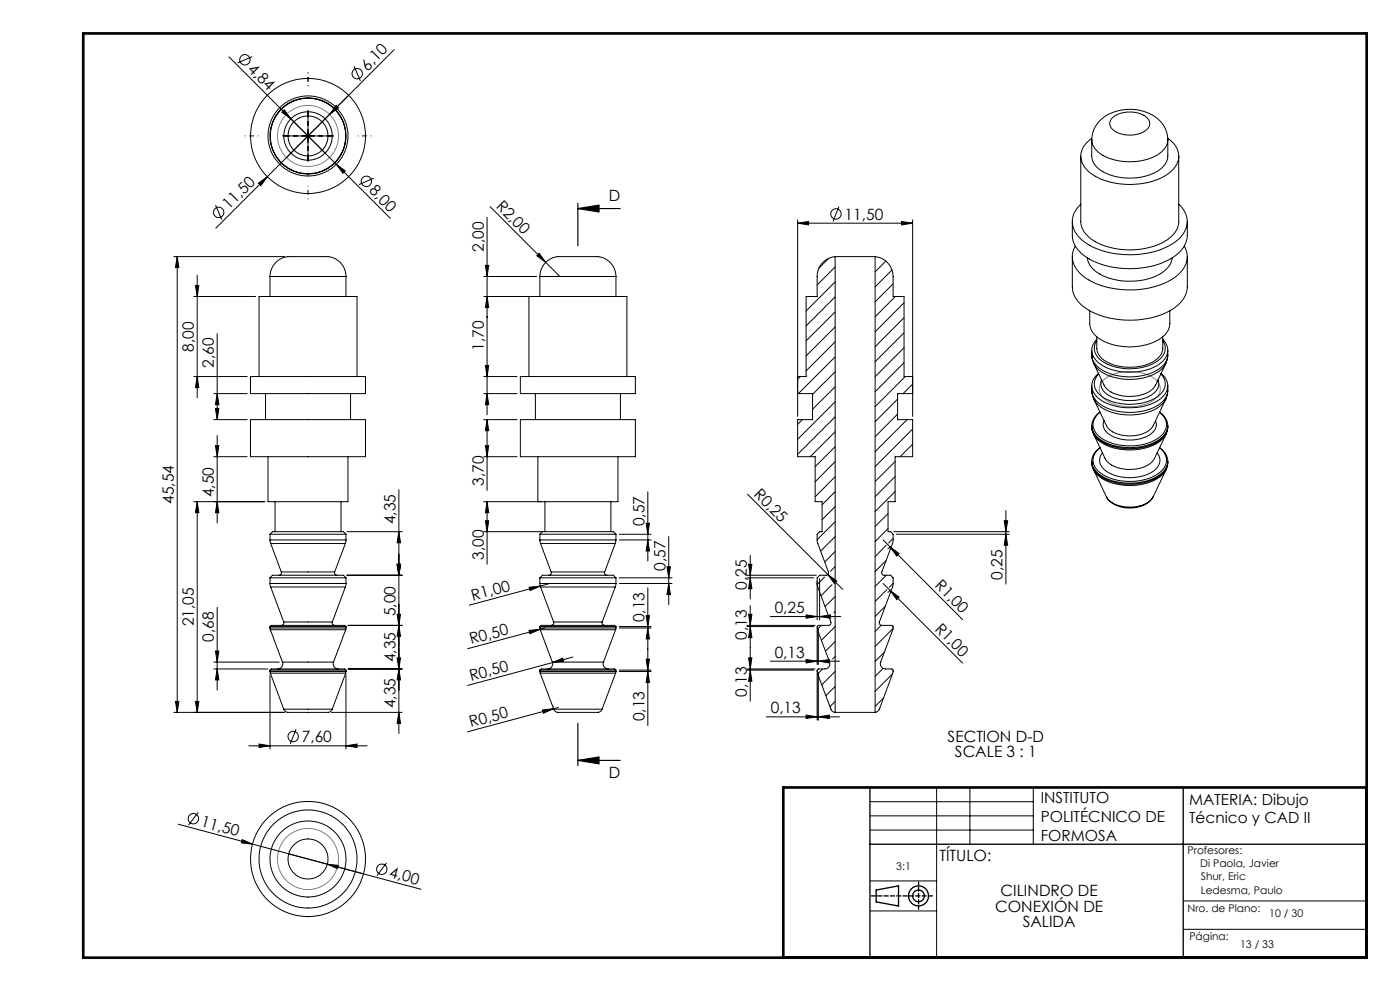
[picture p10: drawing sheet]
<svg xmlns="http://www.w3.org/2000/svg" width="420mm" height="297mm" viewBox="0 0 420 297" stroke-linecap="round" stroke-linejoin="round" font-family="sans-serif">
<g fill="none" stroke="#000" stroke-width=".3">
<path d="M68.7 17l18.6 18.6M75.7 17l-4.4 1.9M106.2 19.9l1.9 4.4M118.3 14.9l-32.4 32.3M83.9 32.3l33.2 33.1M84.6 33.7l.7-.8 2 2.7zM92.4 33.3v15M100.9 31.6l.7 .7-2.7 2zM104.6 28.5l-24.4 24.4M333.7 35.3a8.7 8.7 0 0 1 10.4 0 2.48 2.48 0 0 1-.9 4.2 8.6 8.6 0 0 1-9.8-1.2l-.5-1.3 .2-.9zM77.5 54.9l2.7-2-2 2.7zM80.2 52.9l-15.5 15.5"/>
<path d="M84.9 40.7h15M100.9 49.2l2.7 2-.7 .7zM112.1 53.4l-4.4 1.9M324.2 46.8v19.6a7.1 7.1 0 0 0 4.3 6 22.6 22.6 0 0 0 21.7-.5 6.9 6.9 0 0 0 3.4-5.5v-19.6M327.5 41.4a5.9 5.9 0 0 0-2.3 8.5 15.6 15.6 0 0 0 11.9 5.3 19.5 19.5 0 0 0 14.5-4.1 5.7 5.7 0 0 0-.7-9.2l-.6-.5M327.5 41.9v4.9a6.1 6.1 0 0 0 4.1 5.1 17.1 17.1 0 0 0 16.9-1.5l1.3-1.7 .5-1.2v-5.6M327.5 41.9a6.2 6.2 0 0 0 4.1 5.1 17.7 17.7 0 0 0 16.3-1 5.1 5.1 0 0 0 2.4-4.1M327.6 41.9a9.1 9.1 0 0 1 7.3-8.6 12.9 12.9 0 0 1 14 4l1.1 2.2 .3 2.4M52.1 76.9h33.3M53.2 76.9l.5 3.3h-1.1zM53.2 76.9v136.6M64.7 61.5l1.8 4.3"/>
<path d="M145.6 79.5h1l-.5 3.4zM146.1 65.1v59.2M147 61.9l21 21M161.7 75.9l2 2.7-2.7-1.9zM239.3 66.9l3.3-.5v1zM239.3 65.9v58.9M239.3 66.9h34.5M248.6 77.4l-2.9 3M250.5 76.9a5.9 5.9 0 0 0-5.4 6v6h-3.3v24h-2.5M250.5 76.9h12M250.5 76.9v136.6M251.7 61.9l-1.8 4.5"/>
<path d="M262.5 76.9a6 6 0 0 1 5.4 6v6h3.3v24h2.6M262.5 76.9v136.6M262.6 76.9l-.1 .1M265.7 78.2l-3.2 3.3M270.5 66.4l3.3 .5-3.3 .5zM273.8 65.9v58.9M321.7 66.4v4.2a8.2 8.2 0 0 0 5 7 26.5 26.5 0 0 0 25.8-.8 8 8 0 0 0 3.7-6.2v-4.2M321.7 76.9v9.1a9.1 9.1 0 0 0 6 7.6 26.5 26.5 0 0 0 24.8-1.4 8 8 0 0 0 3.7-6.2v-9.1M322.6 73.8a6.5 6.5 0 0 0 1.7 8.4 24.2 24.2 0 0 0 19.5 4.3 16.8 16.8 0 0 0 11.3-6 6.1 6.1 0 0 0 .2-6.7M324.2 61.2a6.6 6.6 0 0 0 .1 10.4 22.9 22.9 0 0 0 16.9 4.7 19.9 19.9 0 0 0 13.3-5.6 6.5 6.5 0 0 0-.9-9.5M326.2 77.3a6.9 6.9 0 0 0 4.6 5.3 19.8 19.8 0 0 0 18.1-1.1 5.8 5.8 0 0 0 2.8-4.2M58.1 88.9h18.6"/>
<path d="M58.6 85.5h1.1l-.5 3.4zM59.2 82.5v36.7M65.2 100v25.8M81 82.9a6.1 6.1 0 0 1 7.2-6h7.9a6.5 6.5 0 0 1 7.7 5.2v.8M81 82.9h22.8M81 82.9v6M103.8 82.9v6M145.1 88.9h15.9M145.1 82.9h15.9M146.1 88.9l.5 3.3h-1zM162 82.9a6.2 6.2 0 0 1 7.1-6h7.9a6.5 6.5 0 0 1 7.7 5.2l.1 .8M162 82.9h22.8"/>
<path d="M162 82.9v6M184.8 82.9v6M250.5 89l-8.7 8.7M250.5 98l-8.7 8.7M250.5 80l-5.4 5.4M250.5 84.5l-8.7 8.7M250.5 93.5l-8.7 8.7M267.6 80.9l-5.1 5.1M267.9 85.1l-5.4 5.3M268.6 88.9l-6.1 6M271.2 90.7l-8.7 8.7M271.2 95.2l-8.7 8.7"/>
<path d="M271.2 99.7l-8.7 8.7M326.9 93.2v3.8a6.2 6.2 0 0 0 3.9 5.1 18.1 18.1 0 0 0 18.2-1.3l1.4-1.7 .4-1.2 .1-4.7M58.1 112.9h16.1M59.2 112.9l.5 3.3h-1.1zM64.1 118h10.1M65.2 118l.5 3.3h-1.1zM75.1 112.9h34.5v5.1h-34.5zM77.7 112.9v-24h29.4v24M79.7 118v7.8M105.2 118v7.8M145.1 118h10M145.1 112.9h10"/>
<path d="M145.6 109.6h1l-.5 3.3zM146.1 118l.5 3.3h-1zM156.1 112.9h34.5v5.1h-34.5zM158.7 112.9v-24h29.4v24M160.6 118v7.8M186.1 118v7.8M239.3 118h4.5v7.8h-4.5v11.1h5.2v13.5h2.1v8.9h-.7l-.8 .8v2.1l3.4 9.2a.76 .76 0 0 1-.7 1h-1.9l-.8 .8v12.6M240.1 112.9l-.8 .8M250.5 102.4l-8.7 8.8M250.5 107l-11 11M250.5 111.4l-6.7 6.8M250.5 115.9l-6.7 6.8"/>
<path d="M269.3 119.6l-6.8 6.8M271.2 104.2l-8.7 8.7M271.2 108.7l-8.7 8.7M271.6 112.9l-9.1 9M273.8 118h-4.5v7.8h4.5v11.1h-5.3v13.5h-2.1v8.9h.8l.7 .8v2l-3.4 9.3a.72 .72 0 0 0 .8 1h1.9l.7 .8v1.7M273.8 115.1l-2.9 2.9M327.5 105a6.2 6.2 0 0 0 4.6 6.6 17.3 17.3 0 0 0 16.1-1.4l1.5-1.6 .5-1.2 .1-1M327.5 115.6a5.9 5.9 0 0 0 3.8 6.3 17.3 17.3 0 0 0 16.9-1l1.5-1.7 .5-1.2 .1-1M327.6 106.4v1.1l.6 1.5M327.6 117v1.1l.6 1.6M328.1 119.6l3.8 8a7.8 7.8 0 0 0 7.4 3 7.8 7.8 0 0 0 6.7-3l3.7-8M328.1 119.6l.1 .1"/>
<path d="M328.2 109a10.5 10.5 0 0 0 8.3 4.6 14.7 14.7 0 0 0 12.5-3.5l.7-1.1M328.2 109l3 6.4a8.4 8.4 0 0 0 7.7 3.4 8.4 8.4 0 0 0 7.7-3.3M329 100.9v3.5a5.8 5.8 0 0 0 4.5 4.7 15.3 15.3 0 0 0 13.4-1.4l1-1 .9-1.6v-4.2M329 101.7a4.4 4.4 0 0 0 .8 7.2 17.1 17.1 0 0 0 18.4-.1 4.4 4.4 0 0 0 .6-7.1M329 102.1a4.3 4.3 0 0 0 2 6.4 15.9 15.9 0 0 0 16.9-.8 4 4 0 0 0 .9-5.6M329.5 111.9a4.5 4.5 0 0 0 .3 7.7 17.2 17.2 0 0 0 18.4-.1 4.5 4.5 0 0 0 .1-7.6M329.6 112a4.2 4.2 0 0 0 .8 6.7 15.7 15.7 0 0 0 17.5-.4 4.1 4.1 0 0 0 .4-6.3M330.4 113.8a3.8 3.8 0 0 0 2.4 4.8 12.9 12.9 0 0 0 13.7-1.1l.8-1 .3-1.1-.2-1.6M346.7 115.4l-.1 .1M349.7 119.6a10.8 10.8 0 0 1-8.9 4.7 14.1 14.1 0 0 1-12.2-3.9l-.4-.7M349.7 109l-3 6.4M349.7 119.6h.1"/>
<path d="M350.3 106.4l-.2 1.7-.4 .9M350.3 117l-.2 1.7-.4 1M350.3 105v1.4M350.3 115.6v1.4M64.1 136.9h10.1M64.1 125.8h10.1M64.6 133.6h1.1l-.5 3.3zM64.6 122.4h1.1l-.5 3.4zM65.2 130.5v26.2M75.1 125.8h34.5v11.1h-34.5zM80.4 136.9v13.5h24v-13.5M145.1 136.9h10"/>
<path d="M145.1 125.8h10M145.6 133.6h1l-.5 3.3zM146.1 125.8l.5 3.3h-1zM146.1 125.8v21.2M156.1 125.8h34.5v11.1h-34.5zM161.4 136.9v13.5h24v-13.5M240.7 125.8l-1.4 1.4M250.5 124.9l-11.2 11.3M250.5 129.4l-7.4 7.5M250.5 133.9l-6 6M250.5 120.4l-11.2 11.3M250.5 138.4l-6 6"/>
<path d="M268.5 138.3l-6 6M269.3 124.1l-6.8 6.8M272.1 125.8l-9.6 9.6M273.8 128.6l-11.3 11.2M273.8 133.1l-3.8 3.8M327.5 127.6v.3M327.5 138.3v.3M327.6 127.9l.1 1.2 .4 1M327.6 138.6l.1 1.1 .4 1.1M328 130.1a10.9 10.9 0 0 0 9 4.7 14.5 14.5 0 0 0 12.2-3.7l.6-.9M328 130.1l3.5 7.3a8.2 8.2 0 0 0 7.6 3.3 8 8 0 0 0 7.2-3.3l3.5-7.2M328.8 124.5l1.2-1a4.5 4.5 0 0 0 .4 7.8 16.3 16.3 0 0 0 17.9-.7 4.3 4.3 0 0 0-.4-7.1 4.5 4.5 0 0 1 .3 7.9 17.1 17.1 0 0 1-18.4 .1 4.5 4.5 0 0 1-1-7z"/>
<path d="M328.8 135.2l1.2-1a4.5 4.5 0 0 0 .4 7.8 16.3 16.3 0 0 0 17.9-.8 4.3 4.3 0 0 0-.4-7 4.5 4.5 0 0 1 .3 7.9 17.1 17.1 0 0 1-18.4 .1 4.5 4.5 0 0 1-1-7zM330.7 135.7a3.5 3.5 0 0 0 1.2 5.5 13.5 13.5 0 0 0 14.6-.4 3.4 3.4 0 0 0 .6-5.1M331.2 126.1a3.4 3.4 0 0 0 2.1 4.4 11.8 11.8 0 0 0 12.4-.8 3 3 0 0 0 .9-3.6M350.3 127.9v.9l-.5 1.4M350.3 138.5v.9l-.5 1.4M350.3 127.6a5.7 5.7 0 0 1-3.5 5.1 17.4 17.4 0 0 1-17-.8l-1.1-1.1-.8-1.2-.4-1.7M350.3 138.3a5.7 5.7 0 0 1-3.5 5 17.4 17.4 0 0 1-17-.8l-1.9-2.2-.4-1.7M58.1 150.4h21.3M59.2 150.4l.5 3.3h-1.1zM59.2 150.4v63.1M65.2 150.4l.5 3.3h-1.1zM82.5 150.4v8.9"/>
<path d="M102.3 150.4v8.9M104.1 159.3h16.6M119.7 159.3l.5 3.4h-1.1zM119.7 146.8v73M145.1 150.4h17.4M145.1 159.3h17.4M145.6 156.1h1l-.5 3.2zM146.1 150.4l.5 3.3h-1zM146.1 150.4v18.7M163.5 150.4v8.9M183.3 150.4v8.9M193.9 156.8h.9l-.5 3.3z"/>
<path d="M194.3 147.4v20.8M224.3 148.1l28.5 28.6M250.5 147.4l-3.9 3.9M250.5 151.8l-3.9 3.9M250.5 156.3l-5.4 5.4M250.5 142.9l-6 6M266.4 153.9l-3.9 3.9M266.4 158.4l-3.9 3.9M268.2 159.3h34.6M268.5 142.8l-6 6M268.5 147.3l-6 6M301.3 156.1h1l-.5 3.2z"/>
<path d="M301.8 153v22M328 140.8a10.9 10.9 0 0 0 9 4.6 14.5 14.5 0 0 0 12.2-3.7l.6-.9M328 140.8l3.9 8.1M345.9 148.9a7.5 7.5 0 0 1-7.1 3.4 7.4 7.4 0 0 1-6.8-3.4M345.9 148.9a8.2 8.2 0 0 1-8.4 3 7.1 7.1 0 0 1-5.6-3M349.8 140.8l-3.9 8.1M81 161.8l.2 1.1M81 174.9l.2 1M81 160.1h22.8M81 173.2h22.8M81 160.1l.7-.8h21.3l.8 .8M81 173.2l.7-.8h21.3l.8 .8"/>
<path d="M81 161.8h22.8M81 174.9h22.8M81 160.1v1.7M81 173.2v1.7M81.2 162.9h22.4M81.2 175.9h22.4M81.2 162.9l3.2 8.5M81.2 175.9l3.9 10.5M84.4 171.4a.72 .72 0 0 1-.7 1M84.4 171.4h16M100.4 171.4a.76 .76 0 0 0 .7 1M103.6 162.9l-3.2 8.5"/>
<path d="M103.6 175.9l-3.9 10.5M103.8 161.8l-.2 1.1M103.8 174.9l-.2 1M103.8 160.1v1.7M103.8 173.2v1.7M104.1 172.4h16.6M119.1 169.1h1.1l-.5 3.3zM158.7 176l3.4-.4-3.1 1.4zM162 161.8l.2 1.1M162 174.9l.2 1M162 160.1h22.8M162 173.2h22.8"/>
<path d="M162 160.1l.7-.8h21.3l.8 .8M162 173.2l.7-.8h21.3l.8 .8M162 161.8h22.8M162 174.9h22.8M162 160.1v1.7M162 173.2v1.7M162.2 162.9h22.4M162.2 175.9h22.4M162.2 162.9l3.1 8.5M162.2 175.9l3.9 10.5M165 174.9l-24.2 6.5M165.3 171.4a.72 .72 0 0 1-.7 1"/>
<path d="M165.3 171.4h16.1M181.4 171.4a.72 .72 0 0 0 .7 1M184.6 162.9l-3.2 8.5M184.6 175.9l-3.9 10.5M184.8 161.8l-.2 1.1M184.8 174.9l-.2 1M184.8 160.1v1.7M184.8 173.2v1.7M185.8 161.8h9.5M185.8 160.1h9.5M185.8 174.9h15.8M185.8 173.2h15.8"/>
<path d="M194.3 176.2v41.2M194.3 161.8l.5 3.3h-.9zM200.1 169.9h1l-.5 3.3zM200.6 174.9l.5 3.3h-1zM200.6 160.8v20.4M224.1 173.2h20M224.1 172.4h20.8M224.6 169.1h1l-.5 3.3zM225.1 173.2l.5 3.3h-1zM225.1 166.5v13M245.1 174.9l.2 1 3.9 10.5a.76 .76 0 0 1-.6 1h-3.1l-.4 .4v.7l3.8 9.9a1.53 1.53 0 0 1-1.4 2.1h-2l-.4 .3v.7l4.2 11a1.43 1.43 0 0 0 1.2 1M245.9 173.4v12.4"/>
<path d="M247.4 173l-2.3 2.2M248.4 172.2l2.6 2-.7 .7zM249.6 175.2l-3.3 3.3M250.5 165.3l-3.1 3.1M250.5 169.8l-1.4 1.4M250.5 160.8l-4.3 4.4M250.5 178.8l-3 3M264.9 161.8l2.2 2.1M264.9 174.9l2.2 2.1M265.8 168l-3.3 3.3M265.9 163.4l-3.4 3.4M265.9 172.4l-3.4 3.4"/>
<path d="M266.1 176.7l-3.6 3.6M267.1 163.9l2.6 2-.7 .7zM267.1 177l2.6 2-.7 .7zM267.1 163.9l21.7 21.8M267.1 177l21.7 21.8M267.3 163.7l-1 .8M267.3 176.8l-1 .7M267.9 174.9l-.1 1-4 10.5a.8 .8 0 0 0 .7 1h3l.4 .4v.6l-3.7 10a1.53 1.53 0 0 0 1.4 2.1h1.9l.4 .3v.6l-4.1 11.1a1.43 1.43 0 0 1-1.3 1M267.9 161.4l-1.3 1.3M267.9 174.9l-1.1 1.1M268.9 160.1h33.9M301.8 160.1l.5 3.3h-1z"/>
<path d="M64.1 198.4h19.6M64.6 195.1h1.1l-.5 3.3zM65.2 182v24.8M81 188.2l.1 .5M81 187.8l.4-.4h20a2.6 2.6 0 0 1 2.4 .4M81 187.8h22.8M81 188.2h22.8M81 187.8v.4M81.1 188.7h22.6M81.1 188.7l3.6 9.7M84.7 198.4a1.53 1.53 0 0 1-1.4 2.1M84.7 198.4h15.3"/>
<path d="M85.1 186.4a.8 .8 0 0 1-.7 1M85.1 186.4h14.6M99.7 186.4a.76 .76 0 0 0 .7 1M100 198.4a1.53 1.53 0 0 0 1.5 2.1M103.7 188.7l-3.7 9.7M103.8 188.2l-.1 .5M103.8 187.8v.4M104.4 187.4h16.3M119.1 184.1h1.1l-.5 3.3zM119.1 197.2h1.1l-.5 3.3zM119.7 187.4l.5 3.3h-1.1zM158.7 188.9l3.3-.3-3 1.3z"/>
<path d="M162 188.2l.1 .5M162 187.8a3.6 3.6 0 0 1 2.7-.4h17.3a3.6 3.6 0 0 1 2.8 .4M162 187.8h22.8M162 188.2h22.8M162 187.8v.4M162.1 188.7h22.6M162.1 188.7l3.6 9.7M163.5 188.2l-23.2 6.2M165.7 198.4a1.53 1.53 0 0 1-1.4 2.1M165.7 198.4h15.3M165.8 198.6l3-1.4 .3 1zM165.8 198.6l-25.5 6.8"/>
<path d="M166.1 186.4a.76 .76 0 0 1-.7 1M166.1 186.4h14.6M171.9 196.9l-6.1 1.7M180.7 186.4a.76 .76 0 0 0 .7 1M181 198.4a1.49 1.49 0 0 0 1.4 2.1M184.7 188.7l-3.7 9.7M184.8 188.2l-.1 .5M184.8 187.8v.4M185.8 188.2h9.5M185.8 187.8h9.5M193.9 184.5h.9l-.5 3.3zM193.9 197.6h.9l-.5 3.2z"/>
<path d="M194.3 188.2l.5 3.3h-.9zM224.1 187.8h20M224.1 187.4h20.4M224.6 184.1h1l-.5 3.3zM224.6 197.2h1l-.5 3.3zM225.1 187.8l.5 3.3h-1zM225.1 181.5v28.6M231.1 198.2h20.7M231.1 184.8h21.1M241.8 197.7l3.3 .5-3.3 .5zM241.8 184.3l3.3 .5-3.3 .5zM245.1 188.8v10.4"/>
<path d="M245.5 198.2l3.3-.5v1zM245.5 188.4v10.8M245.9 184.8l3.3-.5v1zM246.4 187.4l-1.2 1.2M250.5 183.3l-.3 .3M250.5 196.7l-.7 .8M250.5 187.8l-4.1 4.1M250.5 192.3l-2.8 2.9M264.4 187.4l-1.9 1.8M265.3 195.4l-2.8 2.8M265.6 181.7l-3.1 3M267.9 188.3l-5.4 5.4"/>
<path d="M52.1 213.5h33.3M52.6 210.2h1.1l-.5 3.3zM58.6 210.2h1.1l-.5 3.3zM64.1 200.5h16.3M65.2 200.5l.5 3.3h-1.1zM81 201.3l.1 .5M81 200.8h22.8M81 200.8l.4-.3h20a2.6 2.6 0 0 1 2.4 .3M81 201.3h22.8M81 200.8v.5M81 202.2v22.3M81.1 201.8h22.6"/>
<path d="M81.1 201.8l4 10.7M85.1 212.5a1.98 1.98 0 0 0 2.5 1h10.8a1.43 1.43 0 0 0 1.3-1M85.1 212.5h14.6M88.8 218.5l-1.7 4.5M99.4 213.5h21.3M103.7 201.8l-4 10.7M103.8 201.3l-.1 .5M103.8 200.8v.5M103.8 202.2v22.3M104.4 200.5h16.3M119.7 200.5l.5 3.3h-1.1zM119.7 213.5l.5 3.3h-1.1z"/>
<path d="M162 201.3l.1 .5M162 200.8h22.8M162 200.8a3.6 3.6 0 0 1 2.7-.3h17.3a3.6 3.6 0 0 1 2.8 .3M162 201.3h22.8M162 200.8v.5M162.1 201.8h22.6M162.1 201.8l4 10.7M162.7 212.8l3.4-.4-3.1 1.3zM166.1 211.5v.2M166.1 212.5a1.66 1.66 0 0 0 2.1 1h11.2a1.44 1.44 0 0 0 1.2-1M166.1 212.5h14.5M167.5 212l-27.2 7.3"/>
<path d="M184.7 201.8l-4.1 10.7M184.8 201.3l-.1 .5M184.8 200.8v.5M185.8 201.3h9.5M185.8 200.8h9.5M194.3 201.3l.5 3.2h-.9zM224.1 200.8h20M224.1 200.5h20.4M225.1 200.8l.5 3.3h-1zM229.9 214.8h21.9M241.8 214.3l3.3 .5-3.3 .5zM245.1 201.8v14"/>
<path d="M245.5 214.8l3.3-.5v1zM245.5 201.5v14.3M246.8 200.5l-1.5 1.5M250.5 213.5h12M250.5 201.2l-4 4M250.5 210.2l-1.5 1.6M250.5 205.7l-2.7 2.8M264.9 200.3l-2.4 2.4M265.1 209.2l-2.6 2.5M267.8 202l-5.3 5.2M74.6 223.5h35.5M77.7 223l3.3 .5-3.3 .5z"/>
<path d="M103.8 223.5l3.3-.5v1zM281 236v51M291 236v17M310 236v17M53.4 247l55.7 14.9M59.4 243.4l-2.8 3.9M72.7 251.6l3 1.4-3.3-.4zM86.6 255.9l39.7 10.6M98.2 259l3.3 .4-.3 .9zM116 258.6l-2.9 3.8M261 240.3h49M261 244.5h49"/>
<path d="M261 248.8h49M261 264h20M261 273h20M355 270h55M355 278.5h55"/>
<circle cx="73.5" cy="17.9" r="1.56"/>
<circle cx="107.2" cy="22.1" r="1.55"/>
<circle cx="92.4" cy="40.7" r="7.3"/>
<circle cx="92.4" cy="40.8" r="11.3"/>
<circle cx="92.4" cy="40.7" r="11.4"/>
<circle cx="92.4" cy="40.7" r="17.3"/>
<circle cx="92.4" cy="40.7" r="6"/>
<circle cx="92.4" cy="40.7" r="12"/>
<circle cx="109.9" cy="54.4" r="1.56"/>
<circle cx="65.6" cy="63.6" r="1.56"/>
<circle cx="250.8" cy="64.1" r="1.55"/>
<circle cx="87.9" cy="220.7" r="1.55"/>
<circle cx="58" cy="245.4" r="1.56"/>
<circle cx="92.4" cy="257.5" r="11.4"/>
<circle cx="92.4" cy="257.4" r="14.7"/>
<circle cx="92.4" cy="257.5" r="17.3"/>
<circle cx="92.4" cy="257.4" r="6"/>
<circle cx="114.5" cy="260.5" r="1.55"/>
</g>
<path d="M173.4 62.5l6.3-1v2zM173.4 62.5h12.7M173.4 60.9v12.7M173.4 216.8v12.7M173.4 227.9l6.3-1v2zM173.4 227.9h12.7" fill="none" stroke="#000" stroke-width=".35"/>
<g fill="none" stroke="#000" stroke-width=".4">
<path d="M261 236v51M355 236v51M261 253h149M262.9 266.7l6.7-1.2v6l-6.7-1.2z"/>
<circle cx="275.5" cy="268.5" r="3"/>
<circle cx="275.5" cy="268.5" r="1.74"/>
</g>
<g fill="none" stroke="#808080" stroke-width=".3">
<path d="M331 114a13.3 13.3 0 0 1 15.9 0 3.7 3.7 0 0 1-1 6 13.5 13.5 0 0 1-15-.8 3.5 3.5 0 0 1 .1-5.2z"/>
<circle cx="92.4" cy="40.7" r="9.2"/>
<circle cx="92.4" cy="257.4" r="9.1"/>
</g>
<path d="M275.6 264.3v8.2" fill="none" stroke="#000" stroke-width=".4" stroke-dasharray="1.3 .6" stroke-dashoffset=".4"/>
<path d="M279.8 268.5h-18.4" fill="none" stroke="#000" stroke-width=".4" stroke-dasharray="1.3 .6"/>
<path d="M25 10h385v277h-385zM410 236h-175v51" fill="none" stroke="#000" stroke-width=".8"/>
<path d="M92.4 40.7v-7.5M92.4 40.7h-7.5M92.4 40.7v7.5M92.4 40.7h7.5" fill="none" stroke="#000" stroke-width=".3" stroke-dasharray="15.2 1.3 1.3 1.3" stroke-dashoffset="13.4"/>
<path d="M92.4 25.7v-3.9M77.4 40.7h-3.9M92.4 55.7v3.9M107.4 40.7h3.9" fill="none" stroke="#000" stroke-width=".3" stroke-dasharray="15.2 1.3 1.3 1.3" stroke-dashoffset="15.2"/>
<g fill="#000">
<path d="M84.6 33.7l.7-.8 2 2.7zM100.9 31.6l.7 .7-2.7 2zM77.5 54.9l2.7-2-2 2.7zM100.9 49.2l2.7 2-.7 .7zM161.7 75.9l2 2.7-2.7-1.9zM158.7 176l3.4-.4-3.1 1.4zM248.4 172.2l2.6 2-.7 .7zM158.7 188.9l3.3-.3-3 1.3zM72.7 251.6l3 1.4-3.3-.4zM98.2 259l3.3 .4-.3 .9z"/>
<path d="M53.2 76.9l.5 3.3h-1.1zM52.6 210.2h1.1l-.5 3.3zM119.7 159.3l.5 3.4h-1.1zM119.1 169.1h1.1l-.5 3.3zM119.1 169.1h1.1l-.5 3.3zM119.7 187.4l.5 3.3h-1.1zM119.1 184.1h1.1l-.5 3.3zM119.7 200.5l.5 3.3h-1.1zM119.1 197.2h1.1l-.5 3.3zM119.7 213.5l.5 3.3h-1.1zM64.6 195.1h1.1l-.5 3.3zM65.2 200.5l.5 3.3h-1.1zM145.6 109.6h1l-.5 3.3zM146.1 118l.5 3.3h-1zM146.1 125.8l.5 3.3h-1zM145.6 133.6h1l-.5 3.3zM145.6 79.5h1l-.5 3.4zM146.1 88.9l.5 3.3h-1zM146.1 150.4l.5 3.3h-1zM145.6 156.1h1l-.5 3.2zM301.3 156.1h1l-.5 3.2zM301.8 160.1l.5 3.3h-1zM224.6 169.1h1l-.5 3.3zM225.1 173.2l.5 3.3h-1zM224.6 184.1h1l-.5 3.3zM225.1 187.8l.5 3.3h-1zM224.6 197.2h1l-.5 3.3zM225.1 200.8l.5 3.3h-1z"/>
<path d="M173.4 62.5l6.3-1v2zM173.4 227.9l6.3-1v2z"/>
<path d="M267.1 163.9l1.9 2.7 .7-.7zM267.1 177l1.9 2.7 .7-.7z"/>
<path d="M165.8 198.6l3.3-.4-.3-1zM162.7 212.8l.3 .9 3.1-1.3z"/>
<path d="M245.5 198.2l3.3-.5v1zM241.8 197.7l3.3 .5-3.3 .5zM245.9 184.8l3.3-.5v1zM241.8 184.3l3.3 .5-3.3 .5z"/>
<path d="M58.6 210.2h1.1l-.5 3.3zM59.2 150.4l.5 3.3h-1.1zM65.2 150.4l.5 3.3h-1.1zM64.6 133.6h1.1l-.5 3.3zM64.6 122.4h1.1l-.5 3.4zM65.2 118l.5 3.3h-1.1zM59.2 112.9l.5 3.3h-1.1zM58.6 85.5h1.1l-.5 3.4zM194.3 161.8l.5 3.3h-.9zM193.9 156.8h.9l-.5 3.3zM200.6 174.9l.5 3.3h-1zM200.1 169.9h1l-.5 3.3zM194.3 188.2l.5 3.3h-.9zM193.9 184.5h.9l-.5 3.3zM194.3 201.3l.5 3.2h-.9zM193.9 197.6h.9l-.5 3.2z"/>
<path d="M77.7 223l3.3 .5-3.3 .5zM103.8 223.5l3.3-.5v1zM239.3 66.9l3.3-.5v1zM270.5 66.4l3.3 .5-3.3 .5zM241.8 214.3l3.3 .5-3.3 .5zM245.5 214.8l3.3-.5v1z"/>
</g>
<g font-size="4.7">
<text x="74.1" y="20.9" transform="rotate(45 74.1 20.9)">4,84</text>
<text x="110.2" y="21.5" transform="rotate(-45 110.2 21.5)">6,10</text>
<text x="110.5" y="57.4" transform="rotate(45 110.5 57.4)">8,00</text>
<text x="68.6" y="63" transform="rotate(-45 68.6 63)">11,50</text>
<text x="148.6" y="62.1" transform="rotate(45 148.6 62.1)">R2,00</text>
<text x="182.6" y="60.4">D</text>
<text x="253.4" y="65.8">11,50</text>
<text x="145.1" y="75.4" transform="rotate(-90 145.1 75.4)">2,00</text>
<text x="58.2" y="105.4" transform="rotate(-90 58.2 105.4)">8,00</text>
<text x="145.1" y="105.2" transform="rotate(-90 145.1 105.2)">1,70</text>
<text x="64.2" y="110.3" transform="rotate(-90 64.2 110.3)">2,60</text>
<text x="64.2" y="149" transform="rotate(-90 64.2 149)">4,50</text>
<text x="145.1" y="145.6" transform="rotate(-90 145.1 145.6)">3,70</text>
<text x="225.9" y="148.3" transform="rotate(45 225.9 148.3)">R0,25</text>
<text x="52.2" y="151" transform="rotate(-90 52.2 151)">45,54</text>
<text x="118.7" y="157.1" transform="rotate(-90 118.7 157.1)">4,35</text>
<text x="193.3" y="157.7" transform="rotate(-90 193.3 157.7)">0,57</text>
<text x="145.1" y="167.8" transform="rotate(-90 145.1 167.8)">3,00</text>
<text x="199.6" y="171.1" transform="rotate(-90 199.6 171.1)">0,57</text>
<text x="300.8" y="173.7" transform="rotate(-90 300.8 173.7)">0,25</text>
<text x="224.1" y="176.8" transform="rotate(-90 224.1 176.8)">0,25</text>
<text x="280.2" y="175.6" transform="rotate(45 280.2 175.6)">R1,00</text>
<text x="118.7" y="184.7" transform="rotate(-90 118.7 184.7)">5,00</text>
<text x="141.8" y="180" transform="rotate(-15 141.8 180)">R1,00</text>
<text x="232.4" y="183.7">0,25</text>
<text x="58.2" y="187.7" transform="rotate(-90 58.2 187.7)">21,05</text>
<text x="193.3" y="186.5" transform="rotate(-90 193.3 186.5)">0,13</text>
<text x="224.1" y="191.8" transform="rotate(-90 224.1 191.8)">0,13</text>
<text x="280.2" y="188.7" transform="rotate(45 280.2 188.7)">R1,00</text>
<text x="64.2" y="192.3" transform="rotate(-90 64.2 192.3)">0,68</text>
<text x="141.3" y="193.1" transform="rotate(-15 141.3 193.1)">R0,50</text>
<text x="232.4" y="197.1">0,13</text>
<text x="118.7" y="198.4" transform="rotate(-90 118.7 198.4)">4,35</text>
<text x="141.3" y="204.1" transform="rotate(-15 141.3 204.1)">R0,50</text>
<text x="224.1" y="208.8" transform="rotate(-90 224.1 208.8)">0,13</text>
<text x="118.7" y="212.3" transform="rotate(-90 118.7 212.3)">4,35</text>
<text x="231.2" y="213.8">0,13</text>
<text x="141.3" y="218" transform="rotate(-15 141.3 218)">R0,50</text>
<text x="193.3" y="216.1" transform="rotate(-90 193.3 216.1)">0,13</text>
<text x="90.5" y="222.4">7,60</text>
<text x="284.3" y="222.4">SECTION D-D</text>
<text x="286.5" y="226.9">SCALE 3 : 1</text>
<text x="182.6" y="233.2">D</text>
<text x="60.1" y="247.7" transform="rotate(15 60.1 247.7)">11,50</text>
<text x="281.8" y="257.9">TÍTULO:</text>
<text x="116.6" y="262.8" transform="rotate(15 116.6 262.8)">4,00</text>
<text x="300.2" y="268.7">CILINDRO DE</text>
<text x="298.5" y="273.2">CONEXIÓN DE</text>
<text x="306.8" y="277.7">SALIDA</text>
</g>
<g font-size="4.6">
<text x="312.2" y="240.8">INSTITUTO</text>
<text x="356.7" y="241.1">MATERIA: Dibujo</text>
<text x="312.2" y="246.4">POLITÉCNICO DE</text>
<text x="312.2" y="252">FORMOSA</text>
<text x="356.7" y="246.7">Técnico y CAD II</text>
</g>
<g font-size="3.2">
<text x="356.3" y="255.9">Profesores:</text>
<text x="268.9" y="260.6">3:1</text>
<text x="360.1" y="260">Di Paola, Javier</text>
<text x="360.3" y="263.9">Shur, Eric</text>
<text x="360.3" y="268">Ledesma, Paulo</text>
<text x="356.3" y="273.3">Nro. de Plano:</text>
<text x="380.8" y="274.8">10 / 30</text>
<text x="356.8" y="281.9">Página:</text>
<text x="372" y="284.1">13 / 33</text>
</g>
</svg>
